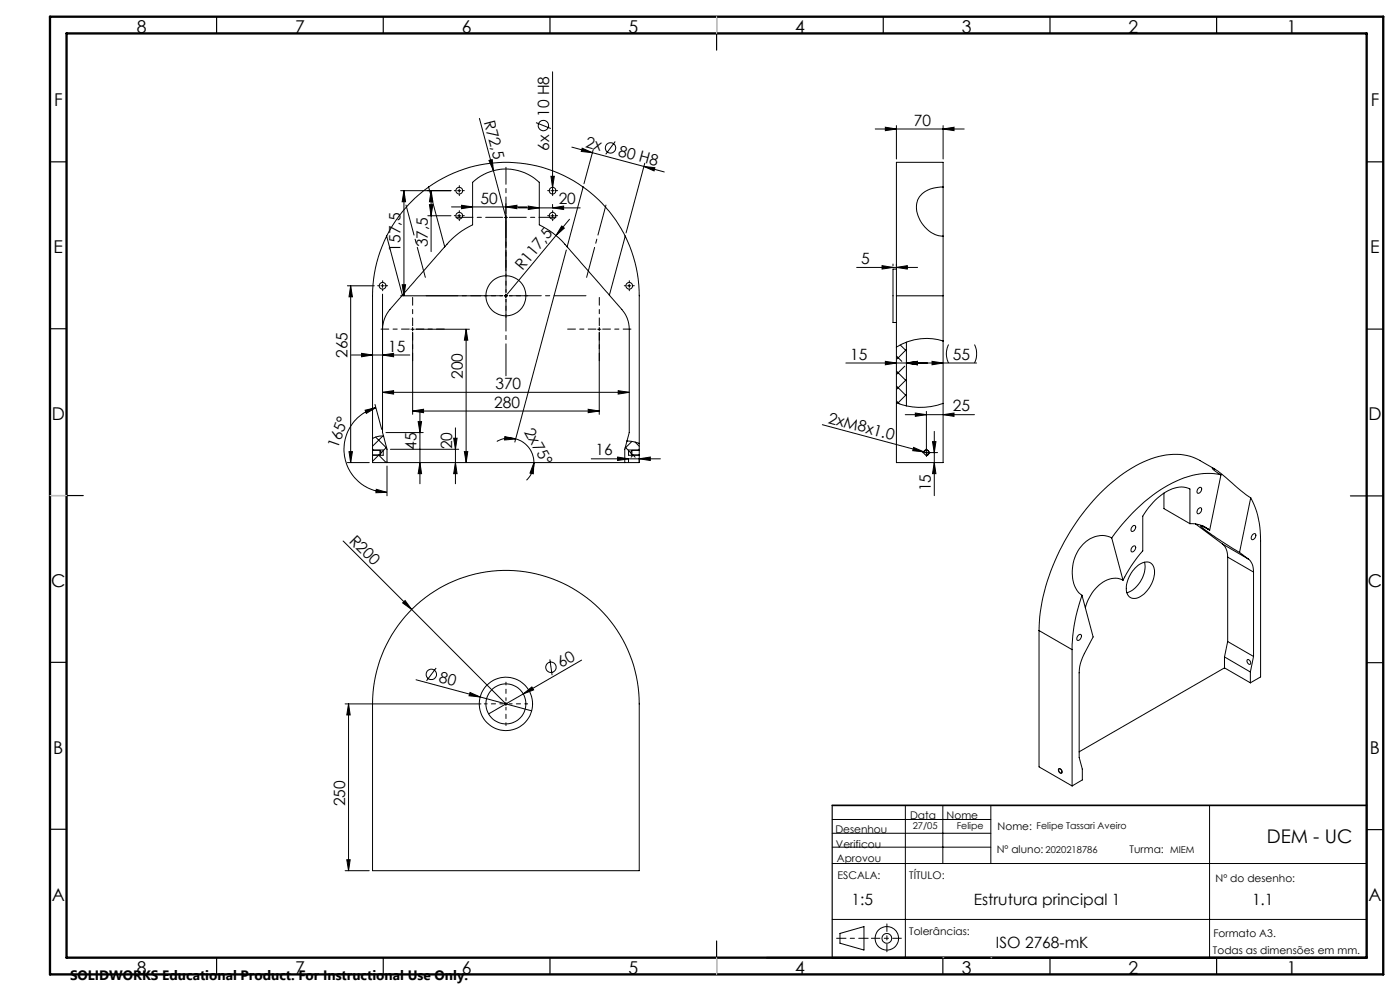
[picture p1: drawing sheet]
<svg xmlns="http://www.w3.org/2000/svg" width="420mm" height="297mm" viewBox="0 0 420 297" stroke-linecap="round" stroke-linejoin="round" font-family="sans-serif">
<g fill="none" stroke="#000" stroke-width=".3">
<path d="M143.8 35.5l8 29.7M160.8 36.8l4.4 1.7M165.8 21.5v36.6M262.6 38.7h26.7M265.6 38.1l3.3 .6-3.3 .5zM268.9 37.6v10.1M282.9 38.7l3.3-.6v1.1zM282.9 37.6v10.1M120.2 57.1h15.1M121.2 57.1l.5 3.4h-1.1zM121.2 57.1v31.5M128.6 56.1a40.6 40.6 0 0 0-12.6 14.7"/>
<path d="M128.6 56.1a39.9 39.9 0 0 1 46.3 0M128.6 56.1l4.8 17.9M129.3 57.1l.6 3.4h-1.1zM129.3 57.1v18.3M137.3 57.1h1M137.8 56.7v.9M146.7 48.1l1-.3 .3 3.3zM165.3 57.1h1M165.3 52.8h1l-.5 3.4zM171.6 44.1l6.1 1.7M174.7 44.4l3 1.4-3.3-.4zM174.9 56.1a40.8 40.8 0 0 1 12.7 14.7"/>
<path d="M174.9 56.1l-4.8 17.9M177.7 45.8l15.4 4.1M178 44.8l-2.8 10.3M184.6 42.4l-2.9 3.8M193.1 49.9l6.2 1.6M193.1 49.9l3.4 .4-.3 .9zM193.4 48.9l-5.6 20.9M282.9 56.1v-7.5h-14v40M282.9 56.1a8 8 0 0 0-7.6 3.8 8.8 8.8 0 0 0 7.6 10.9M282.9 56.1v14.7M116 70.8a39.9 39.9 0 0 0-4.2 17.8v46.4M116 70.8l4.7 17.7"/>
<path d="M128.3 64.7h7M128.8 61.3h1.1l-.6 3.4zM133.4 74l-12.7 14.5M133.4 74a23.8 23.8 0 0 1 8.4-6.6v-12.8a14.5 14.5 0 0 1 20 0v12.8a24.1 24.1 0 0 1 8.3 6.6M135.4 62h22.7M137.3 64.7h1M137.8 64.2v1M138.5 61.5l3.3 .5-3.3 .5zM151.3 65.2h1M151.8 62l3.3-.5v1zM151.8 61v20.1M155.4 62.3h18.7"/>
<path d="M158.5 61.8l3.3 .5-3.3 .5zM165.3 64.7h1M165.8 64.2v1M165.8 62.3l3.3-.5v1zM165.8 61.3v.9M168.5 67.7l.8 .7-2.5 2.2zM169.9 74.9l-15.5 57.6M170.1 74l12.7 14.5M170.9 65.7l-19.1 22.9M187.6 70.8a40.6 40.6 0 0 1 4.2 17.8v46.4M187.6 70.8l-4.8 17.7M264.6 79.6l3.3 .5-3.3 .5z"/>
<path d="M267.9 79.1v.6M268.9 79.1v.6M282.9 70.8v17.8M104.2 85.7h8.1M105.2 85.7l.5 3.3h-1zM105.2 85.7v52.9M114.3 85.7h1M114.8 85.2v.9M114.8 88.2v41.4l.3 1.1M120.2 88.6h24.1M120.6 85.3h1.1l-.5 3.3zM120.7 88.5l-3.7 4.2a9.3 9.3 0 0 0-2.2 6"/>
<path d="M123.3 98.7h1M123.8 98.1v1.1M123.8 99.7v24.5M124.8 98.7h16M139.8 98.7l.5 3.2h-1zM139.8 98.7v39.9M151.3 88.6h1M151.8 88.2v.9M179.3 98.7h1M179.8 98.1v1.1M179.8 99.7v24.5M182.8 88.5l3.7 4.2a8.8 8.8 0 0 1 2.3 6v30.9l-1.4 5.1v3.9"/>
<path d="M188.3 85.7h1M188.8 85.2v.9M257 80.1h18.3M268.9 80.6h-1v16.1h1M268.9 88.6v50h14v-50M268.9 88.6h14M268.9 80.1l3.3-.5v1zM105.4 106.4h17.5M108.5 105.9l3.3 .5-3.3 .5zM114.8 117.6l3.3-.5v1zM114.8 117.6h74M114.8 106.4l3.3-.5v1z"/>
<path d="M185.5 117.1l3.3 .5-3.3 .5zM253.8 108.8h39.2M265.6 108.3l3.3 .5-3.3 .5zM268.9 115.7l3 3M268.9 111.2l3 3M268.9 106.7l1.6 1.6M270.1 103.4l1.8 1.8M271.4 109.7l-2.5 2.6M271.9 108.8l3.3-.5v1zM271.9 102.5v19.2M271.9 104.7l-2.8 2.9M271.9 113.7l-3 3"/>
<path d="M271.9 118.2l-2.6 2.7M279.6 108.3l3.3 .5-3.3 .5zM282.9 102.2a16.9 16.9 0 0 0-14 1.8M284.6 103.3a6.1 6.1 0 0 0 0 5.5M292.3 103.3a6.4 6.4 0 0 1 0 5.5M104.2 138.6h6.6M104.7 135.4h1l-.5 3.2zM109.5 122.9l3.3-.7-2.9 1.7zM111.8 134.9h3.2v1.6h-3.2M111.8 134.6l.3 .4M111.8 135v1.3M111.8 136.3v2.3h80v-2.3"/>
<path d="M111.8 136.3h2.2M111.8 135h2.2M112.5 121.2l2 7.5M112.7 131l3.3 3.3M112.8 122.2a12.9 12.9 0 0 0-9.5 14.1 12.9 12.9 0 0 0 12.8 11.3M113.6 136.3l2.3 2.3 .2-.2M113.7 136.3l-1.9 2M114 135v1.3M114 135l.4 .6M114.4 135.6l-.4 .7M114.8 130.7l-3 3M115.1 130.7a4.9 4.9 0 0 0-3.3 .7"/>
<path d="M115.1 130.7l1 4v3.9M115.8 129.6h11.2M116 134.1l-1.6 1.5M116.1 139.7v8.9M117.1 134.7h20.5M123.8 123.2l3.3-.5v1zM123.8 123.2h56M125.4 126.4h1.1l-.5 3.2zM126 138.6l.5 3.4h-1.1zM126 123.3v21.7M136.1 131.3h1l-.5 3.4zM136.6 138.6l.5 3.4h-1z"/>
<path d="M136.6 128.2v16.8M139.3 135.4h1l-.5 3.2zM151.4 130.8l3.3 .7-3.3 .4zM154.7 131.5a7.4 7.4 0 0 1 5.5 7.1M154.7 131.5l-1.9-.2-1.2 .1-2.6 .9M160.2 138.6l-.2 3.4-1-.2zM160.2 138.6l-.2 1.6-.5 1.5-1.6 2.2M176.5 122.7l3.3 .5-3.3 .5zM177.4 137.5h20.7M185.3 137l3.3 .5-3.3 .5zM187.6 134.1l1.6 1.5M188.1 132.1l3.7 .8"/>
<path d="M188.6 137.4v1.1M189.2 135.6l.4 .7M189.6 132.3l-2.1 2M189.6 135v1.3M189.6 136.3h2.2M189.6 135h2.2M189.6 135l-.4 .6M189.9 136.3l.6 .7M190 136.3l-.7 .7M190.5 132.5l1.3 1.2M191.8 134.9h-3.2v1.6h3.2M191.8 134.6l-.4 .4"/>
<path d="M191.8 135v1.3M191.8 137.5l3.3-.5v1zM246.7 127.3l30.4 8.1M268.9 120.7a19.3 19.3 0 0 0 14 .2M268.9 120.2l.9 .8M271.6 124.3h20.7M274.1 134.1l3 1.3-3.3-.3zM274.6 123.8l3.3 .5-3.3 .5zM277.1 135.4l1.6 .5M277.1 135.9a.8 .8 0 0 1 .7-1.1 .8 .8 0 0 1 .9 .9 .8 .8 0 0 1-1 .7M277.4 135.6h1M277.9 123.3v11.4"/>
<path d="M277.9 135.1v1.1M278.9 135.6h2.4M279.8 132.4h1l-.5 3.2zM280.3 138.6l.5 3.4h-1zM280.3 129.3v19.3M282.9 124.3l3.3-.5v1zM112.9 146.6l3.2 1-3.3 .1zM339.6 157.9a.64 .64 0 0 1 1-.3 .64 .64 0 0 1-.1 1.1 .64 .64 0 0 1-.9 .6 .64 .64 0 0 1-.2-1.1zM349.2 147.8v4.6l7.8 4.5M357 156.9a8.5 8.5 0 0 1 5.4 1.6M357 156.9v-10.4a8.1 8.1 0 0 0-8.2 1.6 21.8 21.8 0 0 0-6 6.6v10.4a41.5 41.5 0 0 0-5.9 8.8M358.6 157l8.1 6"/>
<path d="M359.4 146.5l.2-.2a.56 .56 0 0 1 .8-.1 .56 .56 0 0 1 0 .8 .71 .71 0 0 1-.5 .7 .71 .71 0 0 1-.8-.2zM359.6 152.4a.56 .56 0 0 1 .8-.1 .56 .56 0 0 1 0 .8 .71 .71 0 0 1-.5 .8 .71 .71 0 0 1-.8-.3zM360.8 157.6l1.6 .9M362.4 158.5l.5 .4M362.9 158.9l-2.7-1.4a26.9 26.9 0 0 0 6.3 4.8l5.4 3.3M364.4 140.6l-4.4-2.6a17.8 17.8 0 0 0-15.9 0 52.3 52.3 0 0 0-23 21.3 58.8 58.8 0 0 0-9.4 29.7M366.3 142.3l-1.9-1.2-.7-.8a23.8 23.8 0 0 1 6.6 5.1l4.9 3.8M366.3 142.3a22.1 22.1 0 0 0-15.8 3.1 53.5 53.5 0 0 0-17 15.8M366.3 142.3l-3.4 16.6M375.2 149.2a25.3 25.3 0 0 1 3 12.9v40.8l-3.1 1.7M375.2 149.2l-3.3 16.4M102.9 162.1l20.6 20.6"/>
<path d="M324.6 178.4a50.3 50.3 0 0 0-3 16.3M324.6 178.4l3.3 12.5-2.6 5a12.4 12.4 0 0 0-1.6 5.7v25.4l1 3.5v3.2l-3.1 1.8M333.5 161.2a7.6 7.6 0 0 0-9.6 3.1 11.6 11.6 0 0 0-.3 13.4l1 .7M333.5 161.2l3.4 12.7M336.9 173.9a6.9 6.9 0 0 0-8.3 2.5 14 14 0 0 0-3 5.7M339.8 163.9a.56 .56 0 0 1 .8-.2 .56 .56 0 0 1 0 .9 .71 .71 0 0 1-.5 .7 .71 .71 0 0 1-.8-.3zM340.5 170.2a3.7 3.7 0 0 1 5-1.2 5.7 5.7 0 0 1-.3 6.5 6.6 6.6 0 0 1-5.1 3.8 2.73 2.73 0 0 1-2.2-3.5 10 10 0 0 1 2.6-5.6zM343.4 168.5a8.6 8.6 0 0 1-5.3 9.2M366.7 163a4.8 4.8 0 0 1 1.6 4M366.7 163l7.8 4.5M368.3 167v25.3M368.3 167l7.8 4.4"/>
<path d="M371.9 165.6l2.6 1.9M374.5 167.5a4.4 4.4 0 0 1 1.6 3.9M375.8 160.2a.56 .56 0 0 1 .9-.2 .56 .56 0 0 1 0 .9 .71 .71 0 0 1-.5 .7 .71 .71 0 0 1-.8-.2zM376.1 171.4v25.3M120.8 180.7l.7-.7 2 2.7zM123.5 182.7l28.3 28.3M123.8 182.4a40 40 0 0 1 43.5-8.3 40 40 0 0 1 24.5 36.9v49.9h-80v-49.9a40.1 40.1 0 0 1 12-28.6zM165 197.6l.6 4.7M174.5 197.8l-17.5 10.2M311.7 189l9.9 5.7M311.7 189v40.8l9.9 5.7M321.6 194.7v40.8"/>
<path d="M323.5 190.4a.56 .56 0 0 1 .8-.2 .56 .56 0 0 1 0 .9 .71 .71 0 0 1-.4 .7 .71 .71 0 0 1-.9-.2zM367.3 196.9v3.3M367.3 196.9l7.8 4.5M368.3 192.3l-1 4.6M368.3 192.3l7.8 4.4M374.2 197.7a.79 .79 0 0 1 .9 .5 .79 .79 0 0 1-.2 .9 1.03 1.03 0 0 1-.7-1.4zM376.1 196.7l-1 4.7M103.5 211h40.8M104.6 211l.5 3.3h-1.1zM104.6 211v49.9M124.8 203.7l19.2 5.2M130.8 200.2l-2.8 3.8"/>
<path d="M141 207.5l3 1.4-3.3-.4zM144 208.9l15.5 4.1M151.3 211h1M151.8 210.5v1M157 208l2.6-2.1 .5 .9zM157 208l-10.4 6M367.3 200.2l-43.6 25.1M367.3 200.2l7.8 4.4M375.1 201.4v3.2M317.6 230.5a.69 .69 0 0 1 .8 .3 .69 .69 0 0 1-.1 .9 .88 .88 0 0 1-.7-1.2zM317.6 230.4a.82 .82 0 0 1 .9 .4 .82 .82 0 0 1-.2 1 1 1 0 0 1-.7-1.4zM104 257.7h1.1l-.5 3.2z"/>
<path d="M249.7 258.8h160.3M249.7 249.7h47.6M249.7 245.6h47.6M249.7 253.9h47.6M271.6 241.4v45.6M282.9 241.4v17.4M297.3 241.4v17.4M362.9 241.4v45.6M103.5 260.9h7.3M249.7 275.6h160.3M252 279.7l7.2-2v7l-7.2-2z"/>
<circle cx="163" cy="37.6" r="1.55"/>
<circle cx="137.8" cy="57.1" r="1"/>
<circle cx="165.8" cy="57.1" r=".99"/>
<circle cx="183.1" cy="44.3" r="1.56"/>
<circle cx="137.8" cy="64.7" r="1"/>
<circle cx="165.8" cy="64.7" r=".99"/>
<circle cx="114.8" cy="85.6" r="1"/>
<circle cx="151.8" cy="88.6" r="6"/>
<circle cx="188.8" cy="85.6" r=".99"/>
<circle cx="277.9" cy="135.7" r=".71"/>
<circle cx="165.3" cy="200" r="1.55"/>
<circle cx="129.4" cy="202.1" r="1.56"/>
<circle cx="151.8" cy="211" r="6"/>
<circle cx="151.8" cy="211" r="8"/>
<circle cx="266" cy="281.2" r="1.46"/>
<circle cx="266.1" cy="281.2" r="3.5"/>
</g>
<path d="M150.8 88.6h-5.5M151.8 87.6v-5.5M151.8 89.6v5.5M152.8 88.6h5.5M150.8 210.9h-5.5M151.8 209.9v-5.5M151.8 211.9v5.5M152.8 210.9h5.5" fill="none" stroke="#000" stroke-width=".3" stroke-dasharray="15.2 1.3 1.3 1.3" stroke-dashoffset="14.4"/>
<path d="M121.8 61.5l5.8 21.6M181.8 61.5l-5.8 21.6" fill="none" stroke="#000" stroke-width=".3" stroke-dasharray="15.2 1.3 1.3 1.3" stroke-dashoffset="5.9"/>
<path d="M261.4 281.2h9" fill="none" stroke="#000" stroke-width=".3" stroke-dasharray="15.2 1.3 1.3 1.3" stroke-dashoffset="12.7"/>
<path d="M266.1 276.9v8.3" fill="none" stroke="#000" stroke-width=".3" stroke-dasharray="15.2 1.3 1.3 1.3" stroke-dashoffset="13"/>
<path d="M260.4 281.2h-9.4" fill="none" stroke="#000" stroke-width=".3" stroke-dasharray="15.2 1.3 1.3 1.3" stroke-dashoffset="12.4"/>
<g fill="none" stroke="#000" stroke-width=".35">
<path d="M65 5v5M115 5v5M165 5v5M215 5v10M265 5v5M315 5v5M365 5v5M15 48.5h5M410 48.5h5M15 98.5h5M410 98.6h5M15 148.5h10"/>
<path d="M405.1 148.6h9.9M15 198.5h5M410 198.6h5M15 248.5h5M249.7 241.4v45.6M410 248.6h5M410 241.4v45.6M65 287v5M115 287v5M165 287v5M215 282v10M282.9 287v5"/>
<path d="M315 287v5M365 287v5"/>
</g>
<path d="M249.7 241.4h160.3M230 287h180" fill="none" stroke="#000" stroke-width=".5"/>
<path d="M15 5h400v287h-400zM20 10h390v277h-390z" fill="none" stroke="#000" stroke-width=".7"/>
<path d="M282.9 287h.1M297.3 287h.1" fill="none" stroke="#c0c0c0" stroke-width=".3"/>
<path d="M215 5v5M15 148.5h5M215 287v5" fill="none" stroke="#c0c0c0" stroke-width=".35"/>
<g fill="none" stroke="#000" stroke-width=".3" stroke-dasharray="15.2 1.3 1.3 1.3">
<path d="M136.8 57.1h-.5M137.8 56.1v-.5M137.8 58.1v.5M138.8 57.1h.5M164.8 57.1h-.5M165.8 56.1v-.5M165.8 58.1v.5M166.8 57.1h.5M136.8 64.6h-.5M137.8 63.6v-.5M137.8 65.6v.5M138.8 64.6h.5"/>
<path d="M164.8 64.6h-.5M165.8 63.6v-.5M165.8 65.6v.5M166.8 64.6h.5M113.8 85.6h-.5M114.8 84.6v-.5M114.8 86.6v.5M115.8 85.6h.5M187.8 85.6h-.5M188.8 84.6v-.5M188.8 86.6v.5M189.8 85.6h.5"/>
<path d="M276.9 135.6h-.2M277.9 134.6v-.2M277.9 136.6v.2M278.9 135.6h.2"/>
</g>
<path d="M122.8 98.6h-8.5M123.8 97.6v-8.5M123.8 99.6v8.5M124.8 98.6h8.5M178.8 98.6h-8.5M179.8 97.6v-8.5M179.8 99.6v8.5M180.8 98.6h8.5" fill="none" stroke="#000" stroke-width=".3" stroke-dasharray="15.2 1.3 1.3 1.3" stroke-dashoffset="12.9"/>
<path d="M150.8 65.1h-14M151.8 64.1v-14M151.8 66.1v14M152.8 65.1h14" fill="none" stroke="#000" stroke-width=".3" stroke-dasharray="15.2 1.3 1.3 1.3" stroke-dashoffset="10.1"/>
<path d="M150.8 88.6h-23M151.8 87.6v-23M151.8 89.6v23M152.8 88.6h23" fill="none" stroke="#000" stroke-width=".3" stroke-dasharray="15.2 1.3 1.3 1.3" stroke-dashoffset="5.6"/>
<g fill="#000">
<path d="M146.7 48.1l1-.3 .3 3.3zM165.3 52.8h1l-.5 3.4zM168.5 67.7l.8 .7-2.5 2.2zM274.1 134.1l3 1.3-3.3-.3zM120.8 180.7l.7-.7 2 2.7zM141 207.5l3 1.4-3.3-.4zM157 208l2.6-2.1 .5 .9z"/>
<path d="M174.7 44.4l3 1.4-3.3-.4zM193.1 49.9l3.4 .4-.3 .9z"/>
<path d="M151.8 62l3.3-.5v1zM138.5 61.5l3.3 .5-3.3 .5zM165.8 62.3l3.3-.5v1zM158.5 61.8l3.3 .5-3.3 .5zM114.8 106.4l3.3-.5v1zM108.5 105.9l3.3 .5-3.3 .5zM191.8 137.5l3.3-.5v1zM185.3 137l3.3 .5-3.3 .5zM268.9 80.1l3.3-.5v1zM264.6 79.6l3.3 .5-3.3 .5zM282.9 38.7l3.3-.6v1.1zM265.6 38.1l3.3 .6-3.3 .5z"/>
<path d="M114.8 117.6l3.3-.5v1zM185.5 117.1l3.3 .5-3.3 .5z"/>
<path d="M271.9 108.8l3.3-.5v1zM265.6 108.3l3.3 .5-3.3 .5zM279.6 108.3l3.3 .5-3.3 .5zM271.9 108.8l3.3-.5v1z"/>
<path d="M109.5 122.9l3.3-.7-2.9 1.7zM112.9 146.6l3.2 1-3.3 .1z"/>
<path d="M123.8 123.2l3.3-.5v1zM176.5 122.7l3.3 .5-3.3 .5zM274.6 123.8l3.3 .5-3.3 .5zM282.9 124.3l3.3-.5v1z"/>
<path d="M160.2 138.6l-.2 3.4-1-.2zM151.4 130.8l3.3 .7-3.3 .4z"/>
<path d="M104.6 211l.5 3.3h-1.1zM104 257.7h1.1l-.5 3.2zM136.1 131.3h1l-.5 3.4zM136.6 138.6l.5 3.4h-1zM125.4 126.4h1.1l-.5 3.2zM126 138.6l.5 3.4h-1.1zM139.8 98.7l.5 3.2h-1zM139.3 135.4h1l-.5 3.2zM129.3 57.1l.6 3.4h-1.1zM128.8 61.3h1.1l-.6 3.4zM105.2 85.7l.5 3.3h-1zM104.7 135.4h1l-.5 3.2zM121.2 57.1l.5 3.4h-1.1zM120.6 85.3h1.1l-.5 3.3zM279.8 132.4h1l-.5 3.2zM280.3 138.6l.5 3.4h-1z"/>
</g>
<text font-size="5.6" x="380" y="252.6">DEM - UC</text>
<g font-size="5.3">
<text x="41" y="9.9">8</text>
<text x="88.5" y="9.9">7</text>
<text x="138.5" y="9.9">6</text>
<text x="188.5" y="9.9">5</text>
<text x="238.5" y="9.9">4</text>
<text x="288.5" y="9.9">3</text>
<text x="338.5" y="9.9">2</text>
<text x="386" y="9.9">1</text>
<text x="16.2" y="31.7">F</text>
<text x="411.2" y="31.7">F</text>
<text x="16.1" y="75.9">E</text>
<text x="411.1" y="75.9">E</text>
<text x="15.5" y="125.9">D</text>
<text x="410.5" y="125.9">D</text>
<text x="15.4" y="175.9">C</text>
<text x="410.4" y="175.9">C</text>
<text x="16" y="225.9">B</text>
<text x="411" y="225.9">B</text>
<text x="15.5" y="270.2">A</text>
<text x="410.5" y="270.2">A</text>
<text x="41" y="291.9">8</text>
<text x="88.5" y="291.9">7</text>
<text x="138.5" y="291.9">6</text>
<text x="188.5" y="291.9">5</text>
<text x="238.5" y="291.9">4</text>
<text x="288.5" y="291.9">3</text>
<text x="338.5" y="291.9">2</text>
<text x="386" y="291.9">1</text>
</g>
<g font-size="4.7">
<text x="164.7" y="35" transform="rotate(-90 164.7 35)">10 H8</text>
<text x="145.1" y="36.5" transform="rotate(75 145.1 36.5)">R72,5</text>
<text x="274.2" y="37.6">70</text>
<text x="164.7" y="45.1" transform="rotate(-90 164.7 45.1)">6x</text>
<text x="175.4" y="44" transform="rotate(15 175.4 44)">2x</text>
<text x="185.2" y="46.6" transform="rotate(15 185.2 46.6)">80 H8</text>
<text x="144.1" y="61">50</text>
<text x="167.6" y="61.3">20</text>
<text x="120.2" y="75.4" transform="rotate(-90 120.2 75.4)">157,5</text>
<text x="128.3" y="74.1" transform="rotate(-90 128.3 74.1)">37,5</text>
<text x="156.7" y="81.2" transform="rotate(-50 156.7 81.2)">R117,5</text>
<text x="258.3" y="79.1">5</text>
<text x="104.2" y="107.3" transform="rotate(-90 104.2 107.3)">265</text>
<text x="116.5" y="105.4">15</text>
<text x="255.1" y="107.8">15</text>
<text x="285.9" y="107.8">55</text>
<text x="138.8" y="113.6" transform="rotate(-90 138.8 113.6)">200</text>
<text x="148.6" y="116.6">370</text>
<text x="148.2" y="122.1">280</text>
<text x="285.9" y="123.3">25</text>
<text x="157.2" y="129.3" transform="rotate(60 157.2 129.3)">2x75°</text>
<text x="248.2" y="126.7" transform="rotate(15 248.2 126.7)">2xM8x1.0</text>
<text x="101.4" y="134.6" transform="rotate(-71 101.4 134.6)">165°</text>
<text x="125" y="134.9" transform="rotate(-90 125 134.9)">45</text>
<text x="135.6" y="134.7" transform="rotate(-90 135.6 134.7)">20</text>
<text x="178.7" y="136.5">16</text>
<text x="279.3" y="147.2" transform="rotate(-90 279.3 147.2)">15</text>
<text x="104.6" y="162.3" transform="rotate(45 104.6 162.3)">R200</text>
<text x="168.4" y="200.2" transform="rotate(-30 168.4 200.2)">60</text>
<text x="131.5" y="204.4" transform="rotate(15 131.5 204.4)">80</text>
<text x="103.6" y="241.6" transform="rotate(-90 103.6 241.6)">250</text>
<text x="255.4" y="271.1">1:5</text>
<text x="292.2" y="271.1">Estrutura principal 1</text>
<text x="375.6" y="271.1">1.1</text>
<text x="298.8" y="284.1">ISO 2768-mK</text>
</g>
<text font-size="4.1" x="21" y="293.7">SOLIDWORKS Educational Product. For Instructional Use Only.</text>
<g font-size="3.2">
<text x="273" y="245.6">Data</text>
<text x="284" y="245.6">Nome</text>
<text x="250.6" y="249.7">Desenhou</text>
<text x="299.3" y="248.8">Nome:</text>
<text x="250.8" y="254.1">Verificou</text>
<text x="299" y="255.8">Nº aluno:</text>
<text x="338.9" y="255.8">Turma:</text>
<text x="251.1" y="258.3">Aprovou</text>
<text x="251.3" y="263.4">ESCALA:</text>
<text x="272.8" y="263.4">TÍTULO:</text>
<text x="364.7" y="264.4">Nº do desenho:</text>
<text x="272.8" y="280.2">Tolerâncias:</text>
<text x="364" y="280.7">Formato A3.</text>
<text x="363.9" y="285.8">Todas as dimensões em mm.</text>
</g>
<g font-size="2.8">
<text x="273.8" y="248.5">27/05</text>
<text x="287" y="248.5">Felipe</text>
<text x="311" y="248.5">Felipe Tassari Aveiro</text>
<text x="313.7" y="255.7">2020218786</text>
<text x="351" y="255.7">MIEM</text>
</g>
</svg>
